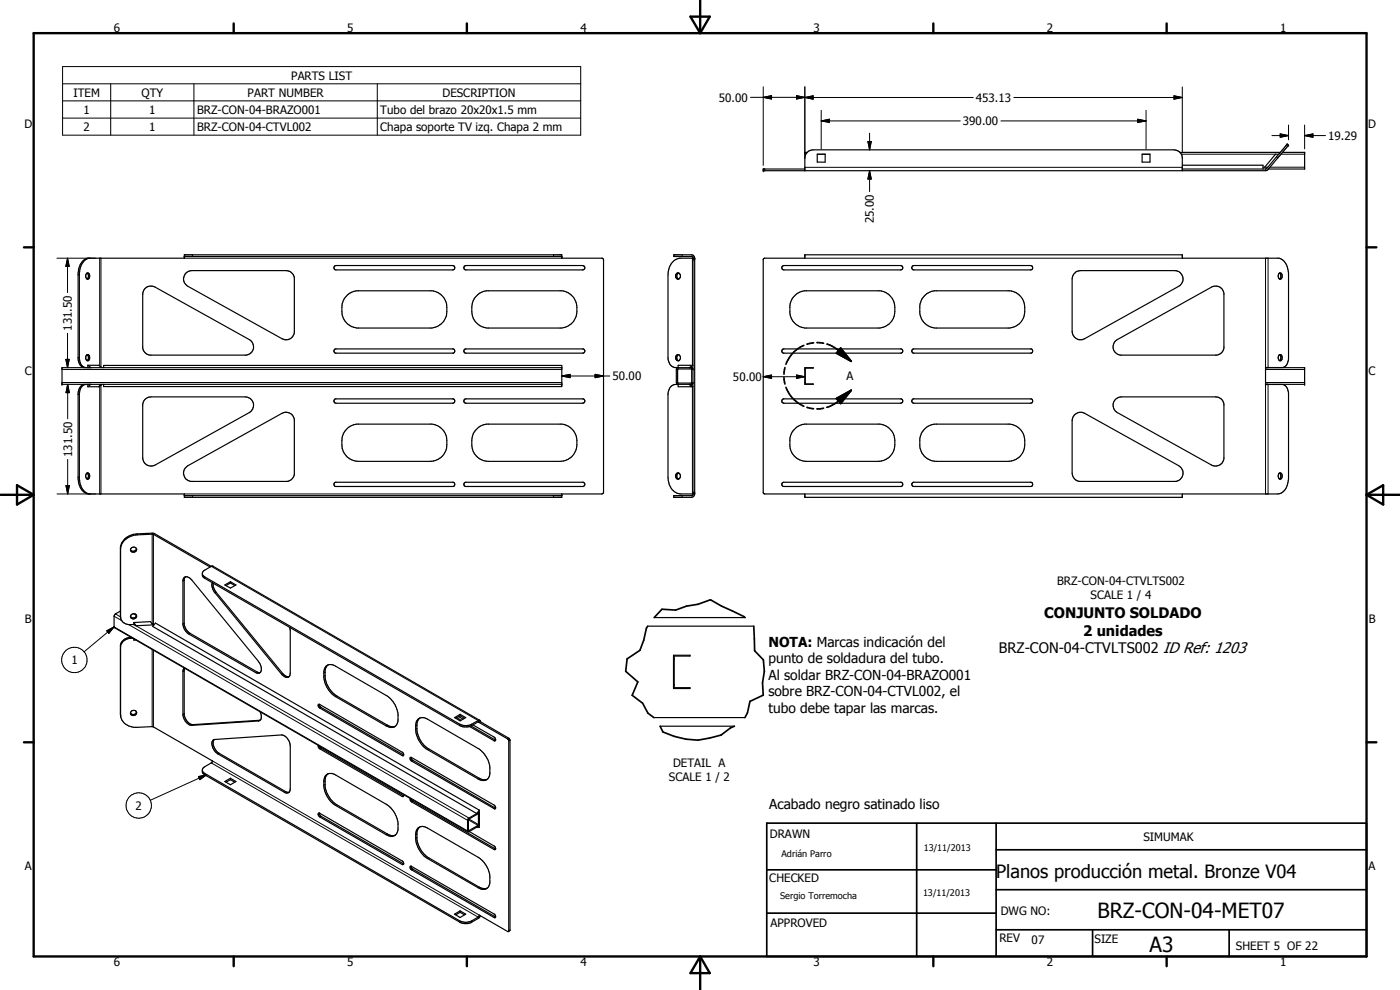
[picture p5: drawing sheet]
<svg xmlns="http://www.w3.org/2000/svg" width="420mm" height="297mm" viewBox="0 0 420 297" stroke-linecap="round" stroke-linejoin="round" font-family="sans-serif">
<g fill="none" stroke="#000" stroke-width=".35">
<path d="M241.5 50.7h-12.4v.5h150.7l.6-.2 6.3-7.4-.4-.4-6.1 7.3-.4 .2h-25M241.5 47.5a2.51 2.51 0 0 1 2.5-2.5h108.3a2.52 2.52 0 0 1 2.5 2.5v3.7M242.3 45.7h-.8v5.5M245.3 46.3h2.3v2.3h-2.3zM342.8 46.3h2.3v2.3h-2.3zM354.1 45.7h30.1M354.8 49.6h24.2v1.1M383.8 46.3h-1l-3.3 3.9h1M384.9 45.7h6.6v5h-10.8M26.7 77.5a4.4 4.4 0 0 0-2.9 4.4v25.8a2.68 2.68 0 0 0 1.7 2.6M55.3 77h113.3M100.4 79.9l.5-.2h34.9a.66 .66 0 0 1 .7 .6 .66 .66 0 0 1-.7 .7h-34.9a.67 .67 0 0 1-.6-.4 .67 .67 0 0 1 .1-.7z"/>
<path d="M139.3 79.9l.6-.2h34.9a.66 .66 0 0 1 .7 .6 .66 .66 0 0 1-.7 .7h-34.9a.67 .67 0 0 1-.6-.4 .67 .67 0 0 1 0-.7zM208.5 77.5h-4.6a4.9 4.9 0 0 0-3.4 5v25.2a2.78 2.78 0 0 0 2 2.6h4.9l.6 .6M208.5 77.5l-.4-.8-.6-.2h-5.3v.5h5.4l.4 .5v70.7l-.5 .5h-5.3v.5h5.3l.6-.2 .4-.8M208.5 77.5v70.7M234.8 79.9l.5-.2h35a.66 .66 0 0 1 .6 .6 .66 .66 0 0 1-.6 .7h-35l-.6-.4zM273.8 79.9l.5-.2h35a.66 .66 0 0 1 .6 .6 .66 .66 0 0 1-.6 .7h-35l-.4-.1-.3-.5zM26 82a.86 .86 0 0 1 1 .5 .86 .86 0 0 1-.3 1.1l-.1 .1a.9 .9 0 0 1-1-.6 .9 .9 0 0 1 .4-1.1zM26.1 82a1.1 1.1 0 0 1 0 1.7M43.5 86.6a2.57 2.57 0 0 1 3.1-.5l28.2 15.8a2.51 2.51 0 0 1 1.3 2.6 2.51 2.51 0 0 1-2.1 2.1h-29a2.53 2.53 0 0 1-2.2-2.2v-16.1zM55.8 81.9l.7-.5 1.1-.2h28.3a2.58 2.58 0 0 1 2.4 2.2v16.4a2.5 2.5 0 0 1-3.6 1.8l-28.3-15.7a2.52 2.52 0 0 1-.6-4zM104.3 88.5l1.3-.8 1.5-.5h22.5a5.2 5.2 0 0 1 4.5 6.2 4.9 4.9 0 0 1-4.5 5h-22.5a5.4 5.4 0 0 1-4.5-6.7l.7-2zM142.9 88.9l1.2-1 2-.7h22.5a5.5 5.5 0 0 1 4.4 7.3 5.1 5.1 0 0 1-4.4 3.9h-22.5a5.4 5.4 0 0 1-4.5-6.7l.4-1.5z"/>
<path d="M203.6 81.9a.91 .91 0 0 0-.9 .9 .91 .91 0 0 0 .9 .9M203.6 81.9a.99 .99 0 0 1 .6 .9 .99 .99 0 0 1-.6 .9M203.7 81.9a1.02 1.02 0 0 0 0 1.8M238.3 88.9l1.3-1 1.9-.7h22.6a5.3 5.3 0 0 1 4.4 6.7 5 5 0 0 1-4.4 4.5h-22.6a5.1 5.1 0 0 1-4.4-4.5 6.3 6.3 0 0 1 .4-3.7zM277.3 88.9l1.2-1 2-.7h22.6a5.3 5.3 0 0 1 4.4 6.7 5 5 0 0 1-4.4 4.5h-22.6a5.1 5.1 0 0 1-4.5-4.5 6.3 6.3 0 0 1 .5-3.7zM322.4 82.1a2.29 2.29 0 0 1 1.9-.9h28.2a2.52 2.52 0 0 1 2.4 1.9 2.52 2.52 0 0 1-1.1 2.8l-28.3 15.7a2.54 2.54 0 0 1-3.7-2.2v-15.7zM384 81.9l-.4 .7 .1 .9 .3 .2M384 81.9a.92 .92 0 0 1 .8 .9 .92 .92 0 0 1-.8 .9M384 82a1.17 1.17 0 0 1 0 1.7M25.1 110.3a2.65 2.65 0 0 1-1.7-2.6v-25.8a4.6 4.6 0 0 1 2.9-4.4h29v-1h113.3v1h12.2l.3 .5v69.7l-.2 .4-12.3 .1v1h-113.3v-1h-28.7a4.2 4.2 0 0 1-3.2-4.5v-25.7a2.81 2.81 0 0 1 1.7-2.6h1.3M25.5 115.4a2.81 2.81 0 0 0-1.7 2.6v25.7a4.3 4.3 0 0 0 3.2 4.5M26 106.6l.2-.2a.9 .9 0 0 1 .7 .9 .9 .9 0 0 1-.7 .9l-.5-.6z"/>
<path d="M26.1 106.4a1.08 1.08 0 0 1 0 1.8M26.4 109.6h3.2l1 .7M26.4 109.6v.7M26.4 115.3v.7M26.4 109.6l.9 .7M27.3 115.3l-.9 .7M30.3 115.3l-.7 .7h-3.2M31.1 110.3v-.7h137.5v6.4h-137.5v-.7M43.4 119.9l.9-.6 1-.2h28.3a2.52 2.52 0 0 1 2.4 1.9 2.52 2.52 0 0 1-1.2 2.8l-28.2 15.7a2.51 2.51 0 0 1-3.8-2.2v-16.1zM100.4 119.9l.3-.2h35.3a.68 .68 0 0 1 .5 .7 .68 .68 0 0 1-.7 .6h-34.9a.67 .67 0 0 1-.6-.4 .67 .67 0 0 1 .1-.7zM100.4 104.9l.3-.2h35.3a.68 .68 0 0 1 .5 .6 .68 .68 0 0 1-.5 .7h-35.3l-.4-.4zM139.3 119.9l.3-.2h35.4a.67 .67 0 0 1 .5 .7 .67 .67 0 0 1-.7 .6h-34.9a.67 .67 0 0 1-.6-.4 .67 .67 0 0 1 0-.7z"/>
<path d="M139.3 104.9l.3-.2h35.4a.66 .66 0 0 1 .5 .6 .66 .66 0 0 1-.5 .7h-35.4l-.3-.4zM168.6 110.3h-150v5h150M203 106.7a.79 .79 0 0 1 1.1 0 .79 .79 0 0 1-.1 1.2l-.2 .3a.88 .88 0 0 1-1-.4 .88 .88 0 0 1 .2-1.1zM203.4 110.8h4.2v4.1h-4.2zM203.5 115.4h-1a2.67 2.67 0 0 0-2 2.6v25.2a4.6 4.6 0 0 0 3.8 5h4.2M203.5 115.3v.7h4.3M203.7 106.4a1.02 1.02 0 0 0 0 1.8M206.8 115.3l1.2 .7M207.4 110v-.4h-3.9v.7l-.5 .6v3.9l.4 .5h4.2l.4-.5M207.7 115.8l.1 .2M207.8 115.9v.1M208 109.6l-1.2 .7"/>
<path d="M234.8 119.9l.3-.2h35.4a.67 .67 0 0 1 .4 .7 .67 .67 0 0 1-.6 .6h-35l-.6-.4zM234.8 104.9l.3-.2h35.4a.66 .66 0 0 1 .4 .6 .66 .66 0 0 1-.4 .7h-35.4l-.4-.4zM241.5 110.3h2.5l-2.3 .1v4.8l2.3 .1h-2.5zM241.5 114.8h.2M241.5 110.9h.2M273.8 119.9l.3-.2h35.3a.67 .67 0 0 1 .5 .7 .67 .67 0 0 1-.6 .6h-35l-.7-.6zM273.8 104.9l.3-.2h35.3a.66 .66 0 0 1 .5 .6 .66 .66 0 0 1-.5 .7h-35.3l-.5-.6zM334.7 102.4l28.9-16.3a2.5 2.5 0 0 1 3.7 1.8v16.5a2.54 2.54 0 0 1-2.1 2.2h-29a2.5 2.5 0 0 1-1.5-4.2zM334.8 119.8l1-.6 .7-.1h28.3a2.47 2.47 0 0 1 2.5 2.1v16.5a2.55 2.55 0 0 1-3.7 1.8l-28.3-15.7a2.54 2.54 0 0 1-.5-4zM380.3 115.3h-.5M380.3 115.3v.1M380.5 110.3h.1"/>
<path d="M383.8 110.3h.1M383.8 115.3v.1M384 106.4a1.15 1.15 0 0 1 0 1.8M384 106.4a1.17 1.17 0 0 0 0 1.8M384 106.4a.94 .94 0 0 1 .8 .9 .94 .94 0 0 1-.6 .9h-.2M385 110.3a2.63 2.63 0 0 0 1.7-2.6v-25.8a4.4 4.4 0 0 0-2.9-4.4h-29v-1h-113.3v1h-12.1l-.3 .3v70.1l.2 .2 12.2 .1v1h113.3v-1h28.7a3.7 3.7 0 0 0 3-3.5l.2-1v-25.7a2.76 2.76 0 0 0-1.7-2.6h-5.2v-5.1h11.7v5h-11.2M104.3 128.5l1.3-.8 1.5-.4h22.5a5.3 5.3 0 0 1 4.5 6.6 4.9 4.9 0 0 1-5 4.5h-21.5a5.2 5.2 0 0 1-5-6.2 4.8 4.8 0 0 1 1.7-3.7zM142.9 128.9l1.2-1 2-.6h22.5a5.5 5.5 0 0 1 4.4 7.2 5 5 0 0 1-4.9 3.9h-21.5a5.3 5.3 0 0 1-5-6.7l.4-1.5zM238.7 128.5l1.3-.8 1.5-.4h22.6a5.3 5.3 0 0 1 4.4 6.6 4.9 4.9 0 0 1-4.9 4.5h-21.6a5 5 0 0 1-4.9-4.5 6.6 6.6 0 0 1 .4-3.7zM277.3 128.9l1.2-1 2-.6h22.6a5.3 5.3 0 0 1 4.4 6.6 4.9 4.9 0 0 1-5 4.5h-21.5a5 5 0 0 1-5-4.5 6 6 0 0 1 1-4.6zM322.4 124.5l1-.6a2.53 2.53 0 0 1 2.1 .1l28.3 15.7a2.54 2.54 0 0 1 1.2 2.7 2.54 2.54 0 0 1-2 2h-29.1a2.57 2.57 0 0 1-2.1-2.5v-15.7l.2-1.1zM26 142l.2-.1a.9 .9 0 0 1 .7 .9 .9 .9 0 0 1-.7 .9l-.5-.7z"/>
<path d="M26.1 141.9a1.11 1.11 0 0 1 0 1.8M55.3 148.7h113.3M55.8 140.3l.6-.6 28.3-15.7a2.51 2.51 0 0 1 3.6 1.9v16.4a2.53 2.53 0 0 1-2.1 2.1h-29a2.52 2.52 0 0 1-1.4-4.1zM100.4 144.9l.3-.2h35.3a.68 .68 0 0 1 .5 .6 .68 .68 0 0 1-.5 .7h-35.3l-.4-.4zM139.3 144.9l.3-.2h35.4a.66 .66 0 0 1 .5 .6 .66 .66 0 0 1-.5 .7h-35.4l-.3-.4zM203.6 141.9a.93 .93 0 0 0-.9 .9 .93 .93 0 0 0 .9 1M203.6 141.9a1.02 1.02 0 0 1 .6 .9 1.02 1.02 0 0 1-.6 1M203.7 141.9a1.06 1.06 0 0 0 0 1.9M234.8 144.9l.3-.2h35.4a.66 .66 0 0 1 .4 .6 .66 .66 0 0 1-.4 .7h-35.4l-.4-.4zM273.9 144.8l35.5-.1a.66 .66 0 0 1 .5 .6 .66 .66 0 0 1-.5 .7h-35.3l-.5-.6zM384 141.9a1.19 1.19 0 0 0 0 1.8M384 141.9a.89 .89 0 0 1 .8 .9 .89 .89 0 0 1-.8 .9"/>
<path d="M384 141.9a1.19 1.19 0 0 1 0 1.8M36.2 164.8a4.9 4.9 0 0 1 5-4.3l4.8-.2 17.1 9.8M39.3 164.6a.85 .85 0 0 1 1.2-.4 .85 .85 0 0 1 .2 1.3 .84 .84 0 0 1-1.1 .1 .84 .84 0 0 1-.3-1zM41 164.6a1 1 0 0 1-.8 .8 1 1 0 0 1-1.1-.5M55.2 173.4a1.57 1.57 0 0 1 2.4 .6l19.9 24.4a3.5 3.5 0 0 1 .8 3.2l-.4 .3h-.9l-20.3-11.7a4.2 4.2 0 0 1-1.8-3v-12.9zM55.6 173.1l-.3 .8v13.3a4 4 0 0 0 1.8 2.8l20.1 11.7 .9 .1M60.7 172.2l.2 .4 .6 .5 76.5 44.2a3.9 3.9 0 0 0 3.6 0l2.2-1.2 .4 .5M63.4 169.9l-2.5 1.7-.1 1.2 .7 .7 76.5 44.2a4 4 0 0 0 3.6 0l2-1.2 .2 .3M63.4 169.9l-17.1-9.8-5.2 .1a5.1 5.1 0 0 0-5 3.9v21a2.61 2.61 0 0 0 3.1 2.3h1M63.4 169.9h.5l80.1 46.3M63.7 174.8a3.3 3.3 0 0 0 .8 3l20 24.5a1.52 1.52 0 0 0 2.3 .6M64 175v1.1l.8 1.6 20 24.4 1.3 .9h.7"/>
<path d="M67.5 175.5l1.7-1 1.6 1-1.6 .9zM69.2 174.9l1.3 .8M69.2 174.9l-1.4 .8M69.2 174.5v.4M36.1 183.3l-1.8 1.3 .1 3.7 106 61.3M39.4 191.2a3.2 3.2 0 0 0-3.3 2.3l.1 20.9a4.3 4.3 0 0 0 5 3.8l4.8-.1 17.7 10.2-.2 .6-2 1.1a1.38 1.38 0 0 0 0 2.5l76.8 44.4a3.7 3.7 0 0 0 3.3-.2l1.9-1.1 .7-.9M39.9 191.5a3.2 3.2 0 0 0-3.7 2.6M40.2 186.8v.6M40.2 191.6v.4M40.2 192h.6M40.2 186.8l5-.3 .7 1-5.1 .2M40.2 186.8l.6 .9"/>
<path d="M40.2 187.4l.6 .3M40.5 184.2l.3 .2M40.5 191.9l-.3 .1M40.8 184.4a.99 .99 0 0 0-1-.2 .99 .99 0 0 0-.7 .8M40.8 184.4a.89 .89 0 0 1-.5 1.3 .89 .89 0 0 1-1.2-.7M41 184.7a.99 .99 0 0 1-.9 .7 .99 .99 0 0 1-1-.5M45.6 187.1l.4 .1v.3M45.7 187.2l.5 .3M86.9 188.2l.2 .9v12.9l-.3 .9M97.9 199.9a2.21 2.21 0 0 1 2.8 0l15.2 8.8a7.6 7.6 0 0 1 3.6 5.6 4.3 4.3 0 0 1-.3 2.9 2.08 2.08 0 0 1-3.3 .6l-15.2-8.8a7.8 7.8 0 0 1-3.5-5.7v-1.8zM98.4 199.5l-.6 .8-.2 1a7.7 7.7 0 0 0 2.4 6.7l1.1 .8 15.2 8.8 1 .4 1.3-.1M194.4 187.9h31.8"/>
<path d="M196.3 185.3h27.3M202.1 196.6h5v.2h-4.8v9.5h4.8v.3h-5zM202.1 197.7h.2M36.1 214.4l.1 .5M41 213.6a.98 .98 0 0 1-.8 .8 .98 .98 0 0 1-1.1-.5M55.3 200.4l-.4 1.1v12.8a3.5 3.5 0 0 0 2.7 3.3l19.9-1.3 .6-.2M55.4 200.5l-.1 .5v13.4a3.4 3.4 0 0 0 2.6 3l20.2-1.3M78.1 213.5a2.42 2.42 0 0 1 0 2.6M95.6 211.3l.4 .1 24.8 14.3 .3 .5v.5h-.4l-24.7-14.3-.4-.4zM95.8 211.3l.5 .9 24.8 14.4M125.4 215.8a2.37 2.37 0 0 1 2.9 0l15.2 8.8a7.8 7.8 0 0 1 3.5 5.7 4.6 4.6 0 0 1-.4 3.1 2.2 2.2 0 0 1-3.1 .3l-15.2-8.8a7.5 7.5 0 0 1-3-8.8zM126 215.4l-.5 .5a4.4 4.4 0 0 0-.4 3.2 7.8 7.8 0 0 0 3.6 5.6l15.1 8.8 1.1 .4 1.3-.1"/>
<path d="M136.4 215.3l1.7-1 1.7 1-1.7 1zM137.1 215.3l1.3 .8M137.6 215l1.4 .8M138.1 214.8l1.3 .7M138.1 214.8l-1.3 .7M138.1 214.3v.5M140.9 218l7.4 4.2 .4-.2M141.3 217.8l7.4 4.2M141.9 217.5l6.4 3.6 .4 .9M143.8 216.8l8.5 4.9 .4 .5-.1 57.3M144.2 216.6l8.5 4.9 .4 .6v57l-.5 .4M144.2 216.6l-.4 .2"/>
<path d="M196.2 215.3h27.4M198.1 217.9h22.3M202.1 205.5h.2M60.7 231.2l.8 .9 76.5 44.2a3.9 3.9 0 0 0 3.6 0l1.9-1.1 .3-.6 8.8 4.9M63.9 222.1l.6-.2 20-1.4a3.6 3.6 0 0 1 2.6 3.3v12.9a1.08 1.08 0 0 1-.5 1.1 1.08 1.08 0 0 1-1.3-.1l-19.9-11.5a3.2 3.2 0 0 1-1.5-4.1zM64.3 221.9a3.2 3.2 0 0 0 1.1 3.9l20.3 11.7 1.1 .2M67.5 234.5l1.7-1 1.6 1-1.6 1zM69.2 233.9l1.3 .8M69.2 233.9l-1.4 .8M69.2 233.5v.4M95.5 223.6l.1 .7 .4 .4 24.7 14.3h.4v-.6M95.8 223.8l.4 .6 24.9 14.4"/>
<path d="M97.7 232.8a2.26 2.26 0 0 1 3-.3l15.2 8.8a7.7 7.7 0 0 1 3.6 5.7 4.2 4.2 0 0 1-.5 3.2 2.15 2.15 0 0 1-3.1 .2l-15.2-8.7a8.1 8.1 0 0 1-3.5-5.7v-1.9zM98.4 232.2l-.6 .7-.2 1.1a7.7 7.7 0 0 0 3.1 7.2l16 9.2 1 .3 .9-.1M123.1 239.6v.4l.4 .6 24.8 14.3a.38 .38 0 0 0 .4-.2 .38 .38 0 0 0-.1-.5l-.3-.4-7.5-4.3M123.2 227.2l25.1 14.4a.67 .67 0 0 1 .2 1.1l-25-14.4-.4-.5zM123.4 239.7l.5 .7 24.8 14.3M123.4 227.2l.3 .8 25 14.5M95.8 244l.5 .9 24.8 14.3M95.8 244h-.2l-.1 .3 .5 .8 24.7 14.3 .4-.2M95.8 244l24.9 14.3 .4 .4v.5M123.2 259.9l25.2 14.4a.5 .5 0 0 1 .4 .6 .5 .5 0 0 1-.5 .4l-24.8-14.3-.4-.5zM123.4 259.9l.3 .8 25 14.5M125.4 248.5a2.36 2.36 0 0 1 2.9 0l15.2 8.7a7.8 7.8 0 0 1 3.5 5.7 4.3 4.3 0 0 1-.3 2.9 2.13 2.13 0 0 1-3.2 .6l-15.2-8.8a7.3 7.3 0 0 1-3-8.9z"/>
<path d="M126 248.1l-.5 .4a5 5 0 0 0-.3 3.6 7.9 7.9 0 0 0 3.5 5.3l15.1 8.8 1.4 .4 1-.1M140.7 245.8l2.9-1.6v3.3l-2.9 1.7h-.1zM143.5 243.9l-3 1.8-.2 .4 .1 3.4M143.5 243.9l.3 .1M143.5 247.9l-2.8 1.7-.3-.1M143.5 243.9l-.4 .2M143.8 243.1v5.2l-.7-.1 .4-.3M143.8 247.4l-.3 .5M143.8 243.1l-.7 1M143.8 243.1l-97.2-56.2-.8 1.1 97.3 56.1M136.4 274.3l1.7-1 1.7 1-1.7 1zM138.1 273.7l1.3 .8"/>
<path d="M138.1 273.7l-1.3 .8M138.1 273.3v.4"/>
<circle cx="40.1" cy="213.9" r=".87"/>
</g>
<g fill="none" stroke="#000" stroke-width=".3">
<path d="M18.8 20h155.5v20.6h-155.5zM18.8 25.1h155.5M18.8 30.3h155.5M18.8 35.4h155.5M33.2 25.1v15.5M58.2 25.1v15.5M113.2 25.1v15.5M225.2 29.2h16.3M229.1 29.2l2.5-.5v1zM229.1 26v23.6M239 28.7l2.5 .5-2.5 .5zM241.5 29.3l2.5-.6v1.1z"/>
<path d="M241.5 26v19.8M241.5 29.3h50.6M246.5 36.3l2.5-.5v.9zM246.5 36.3h41.7M246.5 33.1v11.6M261 40v5M300.4 36.3h43.5M304.3 29.3h50.5M341.4 35.8l2.5 .5-2.5 .4zM343.9 33.1v11.6M352.3 28.7l2.5 .6-2.5 .5zM354.8 26.1v19.7"/>
<path d="M386.7 37.5v4.5M391.5 37.5v7.2M229.5 50.7v.5M241.5 50.2h113.3M241.5 46.3h.3M245.3 46.3h2.3M260.5 42.5h1l-.5 2.5zM261 51.2l.5 2.5h-1zM261 51.2v6.3M342.8 46.3h2.3M354.5 46.3h28.3M379 50.2h.5"/>
<path d="M381.2 50.2h10.3M381.7 40.7h5M383.1 47l.4 .4M384.2 40.2l2.5 .5-2.5 .5zM384.4 46.3h7.1M391.5 40.7l2.5-.5v1zM391.5 40.7h6.3M17.1 77.5h11.6M20.3 77.5l.5 2.4h-1zM20.3 77.5v10.3M29.9 77.5v32.3M30.3 77.5v32.6"/>
<path d="M55.3 77.5h113.3M57.8 76.5v.5M166.1 76.5v.5M204.7 76.5v.5M207.8 77.5v32.2M208 78h.5M241.5 77.5h113.3M379.8 77.5v32.8M380.6 77.5v32.8M20.3 100v10.3M23.4 82.5h.4M18.6 110.9h150"/>
<path d="M18.6 114.8h150M19.8 107.8h1l-.5 2.5zM20.3 115.3l.5 2.5h-1zM20.3 115.3v10.3M23.4 118.4h.4M23.4 107.3h.4M29.9 116v32.2M30.1 115.3l-.5 .7M30.3 115.4v32.8M168.6 112.8l2.5-.5v1zM168.6 112.8h14.4M178.6 112.3l2.5 .5-2.5 .5z"/>
<path d="M207 115.4l.4 .6M207.8 115.9v32.3M229.1 113l2.5-.5v1zM229.1 113h12.4M239 112.5l2.5 .5-2.5 .5zM241.5 110.9h.2M241.5 114.8h.2M379.8 115.4v32.8M379.8 110.9h11.7M379.8 114.8h11.7M380.6 115.4v32.8M20.3 137.8v10.4"/>
<path d="M17.1 148.2h11.6M19.8 145.7h1l-.5 2.5zM23.4 143.2h.4M55.3 148.2h113.3M57.8 148.7v.5M166.1 148.7v.5M204.7 148.7v.5M208 147.7h.5M241.5 148.2h113.3M36.1 164.5l.1 .3M41.1 160.2l.1 .3M45.7 160.3v26.8"/>
<path d="M46 160.3v26.9M55.3 174.1l-.4 .2M61.5 173.1v.4M63.4 169.9l80.1 46.3M64.8 177.7l-.3 .1M32 189.3l2.2-1.2-1.5 1.9zM34.2 184.9l2.3 1.3M34.2 188.1l106.1 61.2M34.2 188.1l-9 7.5M34.7 184.2l1.5 .9-.1-.3M36.1 193.8l.1 .3M38.6 187.4l101.7 58.7"/>
<path d="M39.1 191.3l.1 .2M40.1 184.1l.9 .6M40.1 187.4l100.6 58M45.7 194.9v23.1M45.9 187.5l.2 .1M46 195.1v23M55.3 187l-.4 .2M57.1 190l-.4 .2M202.1 197.7h.2M36.1 214.1l.1 .3M55.3 214.1l-.4 .2M55.3 201.3l-.4 .2"/>
<path d="M57.9 217.4l-.3 .2M77 201.5l-.3 .3M77.9 216.1l-.4 .2M84.8 202.1l-.3 .2M96.3 212.2l-.3 .2M97.6 202.7l-.4 .2M97.6 201.7l-.4 .2M101.1 208.8l-.4 .2M116.3 217.6l-.4 .2M125.1 217.6l-.4 .2M125.1 218.6l-.4 .2M138 217.3v.4"/>
<path d="M141.6 217.3v.4M143.5 216.6l.3 .2M202.1 205.5h.2M59.6 233l2.4-.5-2 1.4zM61.5 232.1v.4M62 232.5l-16.9 7.6M63.4 228.9l80.1 46.3M63.7 228.3l80.1 46.3M65.7 226l-.3 .2M85.7 237.5l-.4 .2M96.3 224.5l-.3 .2M97.6 234.4l-.4 .2"/>
<path d="M97.6 235.3l-.4 .2M121.1 226.5l-.4 .2M121.1 238.8l-.4 .2M123.9 228.1l-.4 .2M128.7 224.7l-.4 .2M143.8 233.5l-.3 .2M148.6 222l-.3 .2M152.7 221.5l-.4 .2M153.1 222.1l-.4 .2M96.3 244.9l-.3 .2M101.1 241.5l-.4 .2M116.3 250.2l-.4 .2"/>
<path d="M121.1 259.2l-.4 .2M123.9 240.4l-.4 .2M125.1 250.3l-.4 .2M125.1 251.2l-.4 .3M128.7 257.4l-.4 .2M140.6 246l2.9 1.6M140.6 249.2h.1M140.7 245.7l2.9 1.7M143.5 244.2l.1 .1M148.6 242.4l-.3 .2M148.6 254.7l-.3 .2M123.9 260.8l-.4 .2"/>
<path d="M138 276.3v.4M141.6 276.3v.4M143.8 266.2l-.3 .2M148.6 275.1l-.3 .2M153.1 279.1l-.4 .2"/>
<circle cx="22.3" cy="198" r="3.8"/>
<circle cx="41.6" cy="241.7" r="3.8"/>
</g>
<g fill="#000">
<circle cx="229.1" cy="51.2" r=".18"/>
<circle cx="229.1" cy="50.7" r=".18"/>
<circle cx="241.5" cy="45.7" r=".18"/>
<circle cx="386.7" cy="43.6" r=".18"/>
<circle cx="391.5" cy="45.7" r=".18"/>
<circle cx="55.3" cy="77" r=".18"/>
<circle cx="168.6" cy="77" r=".18"/>
<circle cx="208" cy="77.5" r=".18"/>
<circle cx="208.5" cy="77.5" r=".18"/>
<circle cx="18.6" cy="115.3" r=".18"/>
<circle cx="30.3" cy="115.4" r=".18"/>
<circle cx="168.6" cy="115.3" r=".18"/>
<circle cx="379.8" cy="115.4" r=".18"/>
<circle cx="391.5" cy="115.3" r=".18"/>
</g>
<g fill="none" stroke="#000" stroke-width=".51">
<path d="M235.3 113.2l.3 2M235.6 110.3l-.3 2M235.9 116.2a10 10 0 0 0 5.3 5.7M241.2 103.6a9.7 9.7 0 0 0-5.3 5.7M244.2 102.9l-2 .4M245.2 102.8l2 .2M248.1 103.3l3 1.4 4.4 3.7M251 119.5l4.5-2.4-3.2 4zM252.3 104.4l3.2 4-4.5-2.4zM255.5 117.1l-4.4 3.7-3 1.4M242.2 122.2l2 .4M247.2 122.5l-2 .2"/>
<path d="M194.4 187.9l-.4 .6-.8 3.6-1.1 3-3.9 2.6-.4 3.7 3.6 3.2-1.7 4 3.2 2.4 1.6 3 1.7 1.3M196.3 185.3l2.4-2.5 4.1 .2 3.2-1.1 3.5-.6 3.7-1.3 3.4 1.9 7 3.4M226.2 187.9l.3 7.3 2.6 2.8 .3 3.4-.6 3.5 .3 3.7-4 1.8-.8 3.5-.7 1.4M198.1 217.9l.9 1.7 3.3 1.3 3.6 .9 3.6 .3 6.9-1.5 2.8-2.2 1.2-.5M230.1 247h180v40h-180zM275.1 247v40M298.9 255h111.2M298.9 247v40M230.1 274h68.8M230.1 261h68.8M298.9 279h111.2M298.9 267h111.2"/>
<path d="M327.9 279v8M368.9 279v8"/>
</g>
<g fill="none" stroke="#000" stroke-width=".71">
<path d="M10.1 9.9h400v277.1h-400zM70.1 7v2.9M140.1 7v2.9M207.2 5h5.8l-2.9 4.9zM210.1 0v9.9M280.1 7v2.9M350.1 7v2.9M7.2 74.2h2.9M410.1 74.2h3M.1 148.5h10M5.1 145.6l5 2.9-5 2.9zM410.1 148.5h10"/>
<path d="M410.1 148.5l5-2.9v5.8zM7.2 222.7h2.9M410.1 222.7h3M70.1 287v2.9M140.1 287v2.9M210.1 287v10M210.1 287l2.9 5h-5.8zM280.1 287v2.9M350.1 287v2.9"/>
</g>
<g fill="#000">
<path d="M229.1 29.2l2.5-.5v1zM239 28.7l2.5 .5-2.5 .5zM241.5 29.3l2.5-.6v1.1zM246.5 36.3l2.5-.5v.9zM341.4 35.8l2.5 .5-2.5 .4zM352.3 28.7l2.5 .6-2.5 .5zM260.5 42.5h1l-.5 2.5zM261 51.2l.5 2.5h-1zM384.2 40.2l2.5 .5-2.5 .5zM391.5 40.7l2.5-.5v1zM20.3 77.5l.5 2.4h-1zM19.8 107.8h1l-.5 2.5z"/>
<path d="M20.3 115.3l.5 2.5h-1zM168.6 112.8l2.5-.5v1zM178.6 112.3l2.5 .5-2.5 .5zM229.1 113l2.5-.5v1zM239 112.5l2.5 .5-2.5 .5zM252.3 104.4l3.2 4-4.5-2.4zM251 119.5l4.5-2.4-3.2 4zM19.8 145.7h1l-.5 2.5zM32 189.3l2.2-1.2-1.5 1.9zM59.6 233l2.4-.5-2 1.4z"/>
</g>
<g font-size="6.3">
<text x="329.4" y="275.4">BRZ-CON-04-MET07</text>
<text x="345" y="285.6">A3</text>
</g>
<text font-size="5.5" x="298.9" y="263.4">Planos producción metal. Bronze V04</text>
<g font-size="4.4">
<text x="313.4" y="185.5">CONJUNTO SOLDADO</text>
<text x="325.1" y="190.8">2 unidades</text>
<text x="299.8" y="196">BRZ-CON-04-CTVLTS002 ID Ref: 1203</text>
</g>
<g font-size="4.1">
<text x="230.6" y="194.1">NOTA: Marcas indicación del</text>
<text x="230.6" y="199">punto de soldadura del tubo.</text>
<text x="230.6" y="204">Al soldar BRZ-CON-04-BRAZO001</text>
<text x="230.6" y="208.9">sobre BRZ-CON-04-CTVL002, el</text>
<text x="230.6" y="213.8">tubo debe tapar las marcas.</text>
<text x="230.8" y="242.8">Acabado negro satinado liso</text>
</g>
<g font-size="3.5">
<text x="34.2" y="9.6">6</text>
<text x="104.2" y="9.6">5</text>
<text x="174.2" y="9.6">4</text>
<text x="244.2" y="9.6">3</text>
<text x="314.2" y="9.6">2</text>
<text x="384.2" y="9.6">1</text>
<text x="87.4" y="23.9">PARTS LIST</text>
<text x="22" y="29">ITEM</text>
<text x="42.5" y="29">QTY</text>
<text x="74.3" y="29">PART NUMBER</text>
<text x="132.8" y="29">DESCRIPTION</text>
<text x="25.1" y="34.1">1</text>
<text x="44.8" y="34.1">1</text>
<text x="59.1" y="34.2">BRZ-CON-04-BRAZO001</text>
<text x="114.1" y="34.2">Tubo del brazo 20x20x1.5 mm</text>
<text x="215.8" y="30.5">50.00</text>
<text x="292.9" y="30.6">453.13</text>
<text x="7.3" y="38.4">D</text>
<text x="25.1" y="39.3">2</text>
<text x="44.8" y="39.3">1</text>
<text x="59.1" y="39.3">BRZ-CON-04-CTVL002</text>
<text x="114.1" y="39.3">Chapa soporte TV izq. Chapa 2 mm</text>
<text x="289" y="37.5">390.00</text>
<text x="398.6" y="42">19.29</text>
<text x="410.6" y="38.4">D</text>
<text x="262.2" y="67" transform="rotate(-90 262.2 67)">25.00</text>
<text x="21.5" y="99.2" transform="rotate(-90 21.5 99.2)">131.50</text>
<text x="7.4" y="112.6">C</text>
<text x="410.7" y="112.6">C</text>
<text x="183.8" y="114.1">50.00</text>
<text x="220" y="114.3">50.00</text>
<text x="254.1" y="114">A</text>
<text x="21.6" y="137.1" transform="rotate(-90 21.6 137.1)">131.50</text>
<text x="317.2" y="175.4">BRZ-CON-04-CTVLTS002</text>
<text x="327.3" y="179.6">SCALE 1 / 4</text>
<text x="7.4" y="186.9">B</text>
<text x="410.8" y="186.9">B</text>
<text x="21.4" y="199.3">1</text>
<text x="202" y="230">DETAIL A</text>
<text x="200.8" y="234.2">SCALE 1 / 2</text>
<text x="40.7" y="243">2</text>
<text x="231" y="251.5">DRAWN</text>
<text x="343.1" y="252.3">SIMUMAK</text>
<text x="7.4" y="261.1">A</text>
<text x="410.7" y="261.1">A</text>
<text x="230.9" y="264.6">CHECKED</text>
<text x="300.3" y="274.5">DWG NO:</text>
<text x="231.3" y="278.3">APPROVED</text>
<text x="299.9" y="282.6">REV</text>
<text x="309.6" y="283.3">07</text>
<text x="328.5" y="283.1">SIZE</text>
<text x="370.9" y="285.1">SHEET 5 OF 22</text>
<text x="34.2" y="289.9">6</text>
<text x="104.2" y="289.9">5</text>
<text x="174.2" y="289.9">4</text>
<text x="244.2" y="289.9">3</text>
<text x="314.2" y="289.9">2</text>
<text x="384.2" y="289.9">1</text>
</g>
<g font-size="2.7">
<text x="234.5" y="257.1">Adrián Parro</text>
<text x="277.2" y="255.3">13/11/2013</text>
<text x="234.1" y="269.7">Sergio Torremocha</text>
<text x="277" y="268.7">13/11/2013</text>
</g>
</svg>
